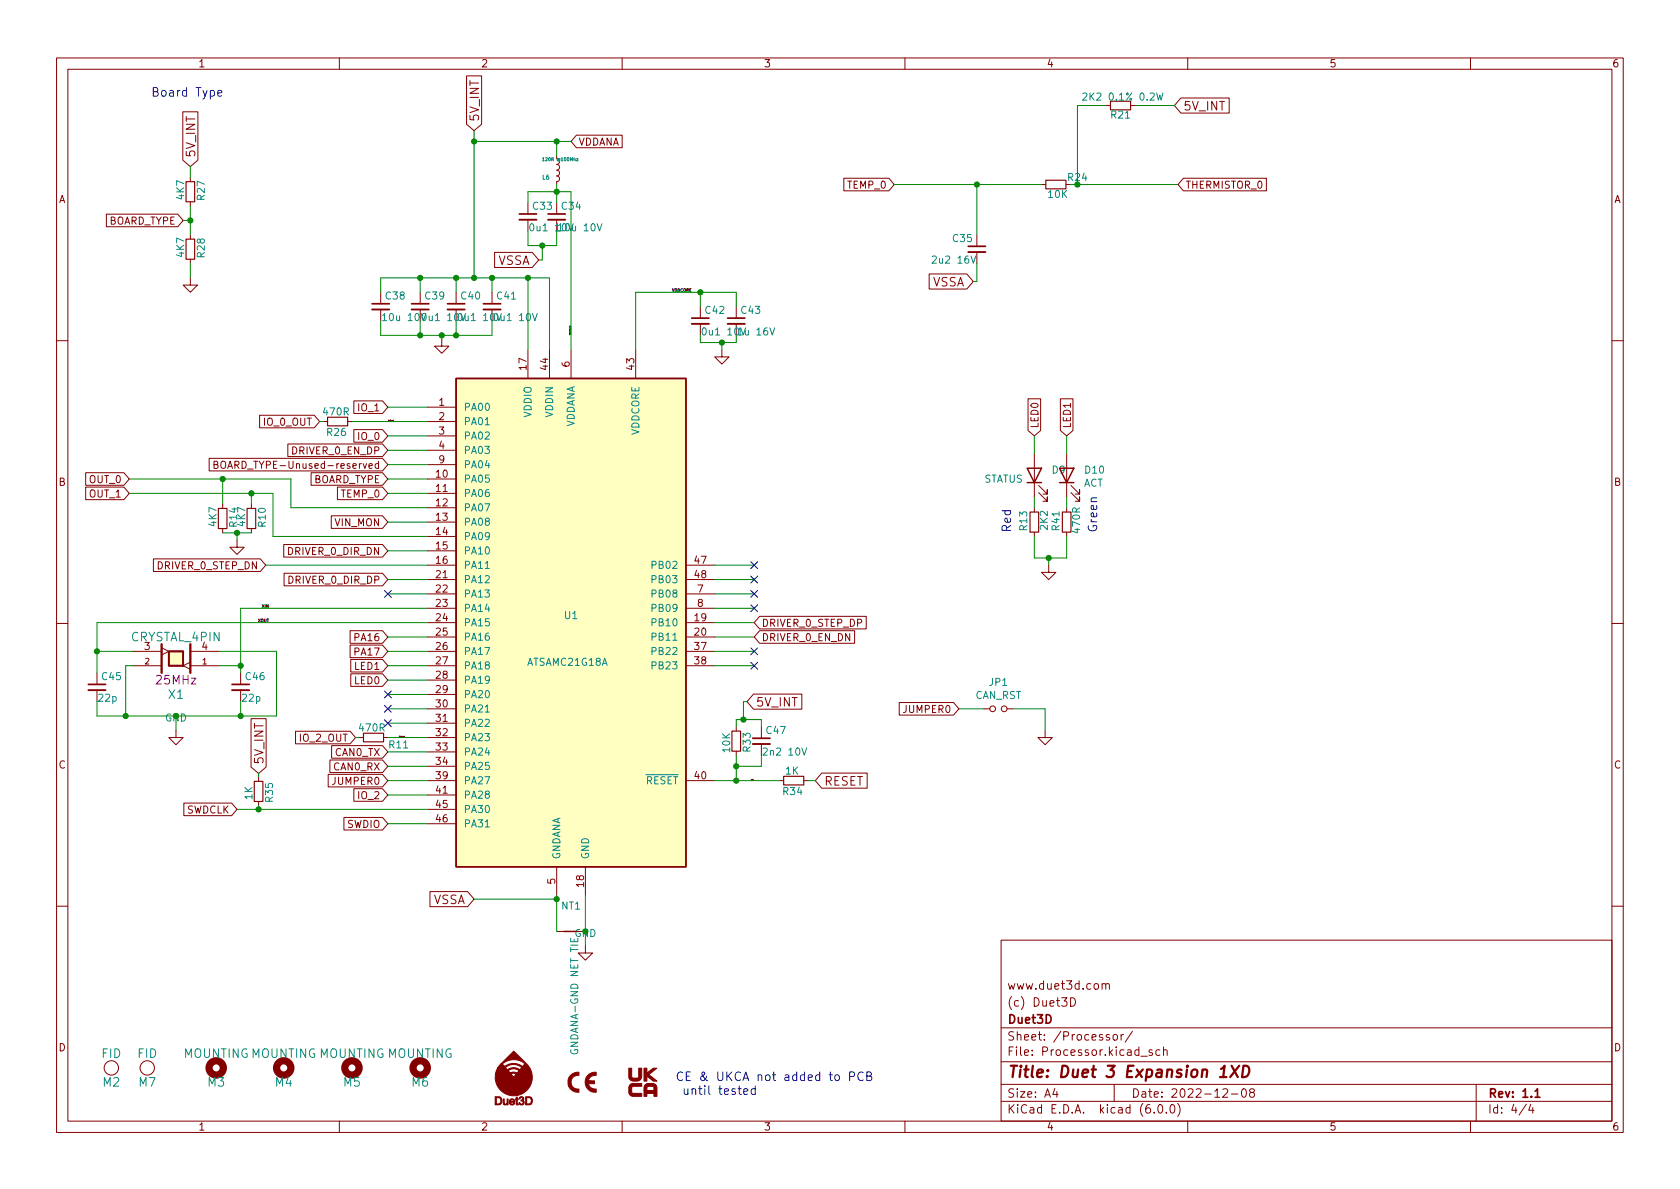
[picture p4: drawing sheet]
<svg xmlns="http://www.w3.org/2000/svg" width="297mm" height="210mm" viewBox="0 0 297 210" stroke-linecap="round" stroke-linejoin="round" font-family="sans-serif">
<g fill="none" stroke="#840000" stroke-width=".18">
<path d="M10 10.2h277v190.1h-277zM12 12.2h273v186.1h-273zM32.3 19.8h2.7v8.5l-1.3 1.2-1.4-1.2zM60 10.2v2M82.5 13.4h2.7v8.6l-1.4 1.1-1.3-1.1zM110 10.2v2M160 10.2v2M195.6 18.7h.7M199.9 18.7h.8M208.8 17.3h8.5v2.7h-8.5l-1.2-1.3zM210 10.2v2M260 10.2v2"/>
<path d="M18.8 37.9h12.6l1 1.1-1 1.1h-12.6zM33.7 31.4v.7M33.7 35.7v.7M93.3 35.8v2M93.3 38.9v2M98.4 27.6v.5l.4 .1 .1 .4-.1 .3-.4 .2 .4 .1 .1 .3-.1 .4-.4 .2 .4 .2 .1 .4-.1 .3-.4 .1 .4 .2 .1 .3-.1 .4-.4 .1v.5M98.4 35.8v2M98.4 38.9v2M101.9 23.9h8.1v2.2h-8.1l-.9-1.1zM149.2 31.5h8l.9 1.1-.9 1.1h-8zM184.1 32.6h.8M188.5 32.6h.7"/>
<path d="M209.2 31.5h14.7v2.2h-14.7l-.9-1.1zM33.7 49.1v1.3h1.2l-1.2 1.3-1.3-1.3h1.3M33.7 41.5v.8M33.7 45.8v.8M67.3 51.7v2M67.3 54.7v2.1M74.3 51.7v2M74.3 54.7v2.1M78.1 59.9v1.3h1.3l-1.3 1.3-1.3-1.3h1.3M80.6 51.7v2M80.6 54.7v2.1M87 51.7v2"/>
<path d="M87 54.7v2.1M87.4 44.6h6.7l1.1 1.4-1.1 1.3h-6.7zM123.8 54.2v2.1M123.8 57.3v2M130.2 54.2v2.1M130.2 57.3v2M164.3 48.4h6.6l1.2 1.4-1.2 1.3h-6.6zM172.7 41.5v2.1M172.7 44.6v2M10 60.2h2M45.9 73.4h9.7l.9 1.1-.9 1.2h-9.7zM50.9 78.5h16.7l1 1.1-1 1.1h-16.7z"/>
<path d="M57.1 74.5h.8M61.5 74.5h.7M62.6 70.9h5l1 1.1-1 1.1h-5zM62.6 76h5l1 1.1-1 1.1h-5zM75.6 72h5M75.6 74.5h5M75.6 77.1h5M75.6 79.6h5M93.3 61.8v5.1M97.2 61.8v5.1M101 61.8v5.1M112.4 61.8v5.1"/>
<path d="M127.6 61.8v1.3h1.3l-1.3 1.3-1.2-1.3h1.2M181.8 70.5h2.2v5.6l-1.1 1-1.1-1zM187.5 70.5h2.2v5.6l-1.1 1-1.1-1zM285 60.2h2M15.1 83.6h6.8l1 1.1-1 1.1h-6.8zM15.1 86.1h6.8l1 1.1-1 1.2h-6.8zM27.1 98.8h18.9l1 1.1-1 1.2h-18.9zM37 81.1h30.6l1 1.1-1 1.1h-30.6zM37.8 82.2l.6-.1 .1-.2-.1-.2-.6-.1v1.2h.5l.2-.1 .1-.3-.3-.2M39.1 81.7l.3-.1a.43 .43 0 0 1 .5 .4v.4a.42 .42 0 0 1-.4 .4 .42 .42 0 0 1-.4-.4zM39.4 89.1v.8M39.4 93.5v.7"/>
<path d="M41.9 95.5v1.3h1.3l-1.3 1.2-1.3-1.2h1.3M44.4 89.1v.8M44.4 93.5v.7M50.2 96.3h17.4l1 1.1-1 1.1h-17.4zM55 83.6h12.6l1 1.1-1 1.1h-12.6zM58.6 91.2h9l1 1.1-1 1.1h-9zM59.7 86.1h7.9l1 1.1-1 1.2h-7.9zM66.9 82h-.3l-.3 .2 .1 .6h.5M66.9 81.6v1.2M75.6 84.7h5M75.6 87.2h5M75.6 89.8h5"/>
<path d="M75.6 92.3h5M75.6 94.9h5M75.6 97.4h5M75.6 99.9h5M75.6 82.2h5M121.3 99.9h5.1M182.9 80.3v7.6M182.9 89.8v.7M182.9 94.1v.8M183.6 87.1l1.6 1.5v-.7v.7h-.8M183.6 85.8l1.6 1.6v-.8v.8h-.8M185.4 99.9v1.3h1.3l-1.3 1.3-1.3-1.3h1.3"/>
<path d="M188.6 80.3v7.6M188.6 89.8v.7M188.6 94.1v.8M189.4 87.1l1.5 1.5v-.7v.7h-.8M189.4 85.8l1.5 1.6v-.8v.8h-.8M10 110.2h2M17.1 119v2M23.5 117.7h5.1M23.5 115.2h5.1M28.6 114.5l1.2 .7-1.2 .6M33.7 117.1l-1.3 .6 1.3 .7M33.7 117.7h5"/>
<path d="M33.7 115.2h5M42.5 119v2M50.2 101.4h17.4l1 1.1-1 1.1h-17.4zM61.9 111.5h5.7l1 1.1-1 1.2h-5.7zM61.9 114.1h5.7l1 1.1-1 1.1h-5.7zM62 119.2h5.6l1 1.1-1 1.1h-5.6zM62 116.6h5.6l1 1.1-1 1.1h-5.6zM75.6 117.7h5M75.6 115.2h5M75.6 110.1h5M75.6 112.6h5M75.6 102.5h5"/>
<path d="M75.6 105h5M75.6 107.6h5M121.3 117.7h5.1M121.3 115.2h5.1M121.3 110.1h5.1M121.3 112.6h5.1M121.3 102.5h5.1M121.3 105h5.1M121.3 107.6h5.1M134.3 111.5h16.8v2.3h-16.8l-1-1.2zM134.3 109h18.9v2.2h-18.9l-1-1.1zM285 110.2h2"/>
<path d="M17.1 122v2.1M31.1 129.2v1.2h1.3l-1.3 1.3-1.3-1.3h1.3M42.5 122v2.1M44.4 127.1h2.7v8.5l-1.4 1.2-1.3-1.2zM45.7 137.4v.8M52.3 129.3h9.6l1 1.1-1 1.1h-9.6zM58 136.9h9.6l1 1.1-1 1.2h-9.6zM58.3 134.4h9.3l1 1.1-1 1.1h-9.3zM58.6 131.9h9l1 1.1-1 1.1h-9zM62.6 139.5h5l1 1.1-1 1.1h-5zM63.5 130.4h.8M67.8 130.4h.8"/>
<path d="M75.6 130.4h5M75.6 120.3h5M75.6 122.8h5M75.6 125.3h5M75.6 127.9h5M75.6 133h5M75.6 135.5h5M75.6 138h5M121.3 138h5.1M130.2 128.5v.8M130.2 132.8v.8M133.2 122.7h8.6v2.7h-8.6l-1.1-1.3z"/>
<path d="M134.6 128.5v2.1M134.6 131.6v2M137.8 138h.8M142.1 138h.8M145.3 136.7h8v2.7h-8l-1.2-1.4zM159 124.2h9.6l.9 1.1-.9 1.2h-9.6zM174 125.3h1M178.1 125.3h1M184.8 129.2v1.2h1.3l-1.3 1.3-1.3-1.3h1.3M32.5 142h8.5l.9 1.1-.9 1.1h-8.5zM45.7 141.7v.8M60.8 144.6h6.8l1 1.1-1 1.1h-6.8z"/>
<path d="M75.6 140.6h5M75.6 143.1h5M75.6 145.7h5M76 157.7h6.7l1.1 1.3-1.1 1.3h-6.7zM98.4 153.3v5.1M103.5 153.3v5.1M10 160.2h2M98.4 164.7h5.1M103.5 167.3v1.2h1.3l-1.3 1.3-1.3-1.3h1.3M177 166.3h108v32h-108zM189.3 176.4a.76 .76 0 0 1 .9 .8 .76 .76 0 0 1-.9 .7zM194.9 174.1l.2-.2 .3 .1 .1 .9"/>
<path d="M194.9 173.9v1M195.5 174.1l.2-.2 .4 .1v.9M285 160.2h2M60 198.3v2M110 198.3v2M160 198.3v2M177 194.8h108M177 191.8h108M177 187.8h108M177 181.8h108M186.5 192.5l-.4 1h1M186.9 193v1"/>
<path d="M196.1 183l-.3-.1-.2 .2v.3l.5 .1v.4h-.5M196.9 183.1l.2-.2 .4 .2 .1 .5-.2 .3h-.3l-.2-.1zM197 191.8v3M198.2 182.9v1M198.6 182.9l-.2 .1-.2 .2M200.2 182.4l-1.3 1.9M201.7 186.8h1.2M203.7 185.7l-.3-.1-.3 .2 .1 .3 .5 .1v.4h-.6M204.1 196.7v.1M204.9 195.4l.2-.1a.81 .81 0 0 1 .6 .7 .81 .81 0 0 1-.3 .8h-.2a.81 .81 0 0 1-.6-.6 .81 .81 0 0 1 .3-.8zM205.1 185.7l-.5-.1-.2 .3v.4l.1 .3h.6M205.7 185.8l.2-.2 .4 .1 .1 .9"/>
<path d="M205.7 185.1v1.5M206.2 196.7v.1M207.1 195.4l.1-.1a.81 .81 0 0 1 .6 .7 .81 .81 0 0 1-.3 .8h-.1a.81 .81 0 0 1-.6-.6 .81 .81 0 0 1 .3-.8zM208.2 195.1a1.72 1.72 0 0 1 0 2.3M210 198.3v2M216.2 192.7l.6-.2 .2 .2 .1 .3-1 1h1M217.7 193.5h1.2M219.7 192.6l.2-.1a.81 .81 0 0 1 .5 .7 .81 .81 0 0 1-.3 .8h-.1a.81 .81 0 0 1-.6-.6 .81 .81 0 0 1 .3-.8zM221.2 193.2l-.3-.3 .1-.2 .2-.2 .4 .1 .2 .2-.1 .2-.6 .2-.2 .3 .1 .4 .2 .1h.4l.2-.3-.1-.4-.2-.1M260 198.3v2M261 191.8v6.5M269.9 195.3l-1.3 1.9"/>
<path d="M270.6 195.3l-.3 1h.9M271 195.8v1"/>
<circle cx="175.5" cy="125.3" r=".51"/>
<circle cx="177.5" cy="125.3" r=".51"/>
<circle cx="19.7" cy="188.8" r="1.27"/>
<circle cx="26" cy="188.8" r="1.27"/>
</g>
<g fill="none" stroke="#840000" stroke-width=".3">
<path d="M91.8 37.8h3.1M96.9 37.8h3M65.8 53.7h3M72.8 53.7h3M79.1 53.7h3.1M85.5 53.7h3M122.3 56.3h3M128.7 56.3h3M171.2 43.6h3M29.8 115.2h2.6v2.5h-2.6zM15.6 121h3.1M41 121h3.1"/>
<path d="M133.1 130.6h3M271.4 193l.4-.5v1.5M271.4 194h.9"/>
</g>
<path d="M215.7 190.5h1.1M215.9 189l.6-.5-.2 2M217.8 188.5l1 2M219.1 188.5l-1.6 2M219.9 188.5h.4a1.08 1.08 0 0 1 .6 1 1.08 1.08 0 0 1-.8 1h-.5z" fill="none" stroke="#840000" stroke-width=".4"/>
<g fill="none" stroke="#840000" stroke-width=".2">
<path d="M196.3 17.9h3.6v1.5h-3.6zM32.9 32.1h1.5v3.6h-1.5zM184.9 31.9h3.6v1.5h-3.6zM32.9 42.3h1.5v3.5h-1.5zM57.9 73.8h3.6v1.5h-3.6zM38.6 89.9h1.5v3.6h-1.5zM43.7 89.9h1.5v3.6h-1.5zM182.1 90.5h1.5v3.6h-1.5zM187.8 90.5h1.6v3.6h-1.6zM45 138.2h1.5v3.5h-1.5zM64.3 129.7h3.5v1.5h-3.5zM129.4 129.3h1.5v3.5h-1.5z"/>
<path d="M138.6 137.3h3.5v1.5h-3.5z"/>
</g>
<g fill="#ffffc2" stroke="#ffffc2" stroke-width=".18">
<path d="M29.8 115.2h2.6v2.5h-2.6z"/>
<path d="M80.6 66.9h40.7v86.4h-40.7z"/>
</g>
<path d="M28.6 113.9v5.1M33.7 113.9v5.1" fill="none" stroke="#840000" stroke-width=".41"/>
<path d="M91.8 38.9h3.1M96.9 38.9h3M65.8 54.7h3M72.8 54.7h3M79.1 54.7h3.1M85.5 54.7h3M122.3 57.3h3M128.7 57.3h3M171.2 44.6h3M15.6 122h3.1M41 122h3.1M133.1 131.6h3" fill="none" stroke="#840000" stroke-width=".33"/>
<g fill="#840000" stroke="#840000" stroke-width=".18">
<path d="M91.3 194.1l.1-.1v.3h.2v.2h-.2v.7h.2v.2l-.3-.2v-.7h-.2z"/>
<path d="M89 194.3h.2v.8l.1 .1 .3-.1 .1-.8h.1v1.1h-.1v-.2l-.2 .2-.4-.1z"/>
<path d="M92.9 193.9h.8l.3 .3 .1 .6-.2 .5-1 .1v-.2l.9-.1 .1-.3v-.4l-.2-.2-.6-.1v1.1h-.2z"/>
<path d="M87.6 193.9l.8 .1 .3 .3v.5a.52 .52 0 0 1-.5 .6h-.6v-.2l.8-.1 .1-.7-.2-.3h-.5v1.1h-.2z"/>
<path d="M90.3 194.4l.3-.1 .3 .2 .1 .4h-.8l.2 .3 .6-.1-.2 .2-.4 .1-.3-.3v-.3h.7l-.2-.3-.5 .3z"/>
<path d="M91.8 194.2l.3-.3 .4 .1 .1 .4-.2 .2a.32 .32 0 0 1 .3 .5l-.2 .2-.4 .1-.3-.3-.1-.1h.2a.29 .29 0 0 0 .2 .2 .29 .29 0 0 0 .3 0l.1-.4-.4-.1v-.2l.3-.1v-.3h-.3l-.2 .2h-.1z"/>
<path d="M88.4 188.3l.4-.1 .4 .4 .9-.5h1l.7 .1 .6 .4 .4-.5-.1-.1-.9-.5-.6-.1-1.4 .1-1 .7h-.2l2.2-2.3 2.4 2.3 .6 .9 .2 .6a2.99 2.99 0 0 1-.1 1.9l-.1 .2a3.3 3.3 0 0 1-2.7 2l-.6-.1a3.5 3.5 0 0 1-1.9-.8l-.3-.3a3.2 3.2 0 0 1-.7-2.6h2.8l.4 .5 .5-.5-.3-.2h-.4l-.2 .2h-2.8v-.2l.2-.4h2.1l.3 .4 .5-.2 .7 .2 .3-.4a1.47 1.47 0 0 0-1.8 0h-2.1l.2-.6h1.4l.3 .4 .6-.3 .7-.1 .9 .4 .4-.4a2.17 2.17 0 0 0-2.9 0h-1.4z"/>
<path d="M100.9 190.1a1.86 1.86 0 0 1 1.5-.5v.6a1.22 1.22 0 0 0-1.4 1.2 1.22 1.22 0 0 0 1.4 1.2v.6a1.8 1.8 0 0 1-1.8-1 1.8 1.8 0 0 1 .3-2.1z"/>
<path d="M103.9 190.1a1.79 1.79 0 0 1 1.5-.5v.6a1.1 1.1 0 0 0-1.3 .9h1v.5l-1.1 .1a1.27 1.27 0 0 0 1.4 .9v.6a1.8 1.8 0 0 1-1.8-1 1.8 1.8 0 0 1 .3-2.1z"/>
<path d="M111.2 188.9h.5v1.5l.2 .2 1-.1v-1.6h.6l-.1 1.6a.71 .71 0 0 1-.5 .6l-1 .1a.77 .77 0 0 1-.7-.6z"/>
<path d="M111.3 191.9l.5-.3h1.7v.5h-1.6l-.2 .2 .1 1h1.7v.6h-1.7l-.3-.2-.3-.4v-1.1z"/>
<path d="M114 191.9l.5-.3h1l.4 .2 .3 .5v1.6h-.6v-.5h-1.2v.5h-.5v-1.1h1.7v-.5l-.3-.2h-.7l-.2 .2v.5h-.5z"/>
<path d="M113.9 188.9h.5v.9l1.1-.9h.6l-1.4 1.1 1.5 1.2h-.7l-1.1-.9v.9h-.5z"/>
</g>
<g fill="none" stroke="#840000" stroke-width="1.3">
<circle cx="38.2" cy="188.8" r="1.27"/>
<circle cx="50.2" cy="188.8" r="1.27"/>
<circle cx="62.2" cy="188.8" r="1.27"/>
<circle cx="74.3" cy="188.8" r="1.27"/>
</g>
<path d="M80.6 66.9h40.7v86.4h-40.7zM181.6 82.8h2.5l-1.2 2.5zM181.6 85.3h2.5M187.3 82.8h2.6l-1.3 2.5zM187.3 85.3h2.6M99.7 164.7h2.5" fill="none" stroke="#840000" stroke-width=".25"/>
<g fill="none" stroke="#008484" stroke-width=".18">
<path d="M191.5 16.6l.4-.2 .3 .4-.8 .9h.8M204.5 16.4l.3 1.3 .3-.9 .2 .9 .3-1.3M95.9 28l.2-.1v.5M95.9 28.4h.3M101.9 28.1h.3l-.3 .3h.3M105.6 39.6l.4 1.2 .4-1.2M74.5 55.4l.4 1.3 .4-1.3M94.1 55.4l.5 1.3 .4-1.3M171.7 45.3l.4 1.2 .4-1.2M85.8 75.1h.7M85.8 100.5h.7M85.8 125.9h.7"/>
<path d="M141.8 132.3l.4 1.2 .4-1.2M85.8 146.2h.7M100.9 165.9v.6h1.3v-.6"/>
</g>
<path d="M69.4 74.4v.1v-.1M69.5 74.4h.1M69.5 74.3l.1 .2M71.3 130.2v.2l.1-.2M71.4 130.2h.1M71.5 130.2v.2M133.1 137.9h.1M133.1 137.8l.1 .2" fill="none" stroke="#000" stroke-width=".18"/>
<path d="M38.5 16.5l.7-.1v-.3l-.5-.1-.2 .2 .1 .7h.6M130.5 192.5h.6M130.7 192v1.3l.4 .2M131.5 193l.7-.1v-.3l-.5-.1-.2 .2 .1 .8h.6M133.5 192.6l-.4-.1-.3 .3v.4l.2 .3h.5M133.5 192v1.5M150.2 190.4l.8-.1 .1-.2-.1-.4-.2-.1h-.6v1.5M152.6 189.7a.61 .61 0 0 0-.7 0 .61 .61 0 0 0-.2 .7 .57 .57 0 0 0 .3 .6 .57 .57 0 0 0 .6-.1M153.3 190.3h.5l.2-.2 .1-.2-.2-.3h-.6v1.5h.6l.2-.3a.4 .4 0 0 0-.3-.5" fill="none" stroke="#0000c2" stroke-width=".18"/>
<g fill="none" stroke="#008400" stroke-width=".18">
<path d="M195.6 18.7h-5.1v13.9M200.7 18.7h6.9M32.4 39h1.3M33.7 29.5v1.9M33.7 36.4v5.1M83.8 25h17.2M83.8 23.1v26M93.3 35.8v-1.9h7.7v27.9M98.4 25v2.6M98.4 32.6v3.2M158.1 32.6h26M172.7 32.6v8.9"/>
<path d="M189.2 32.6h19.1M33.7 46.6v2.5M67.3 56.8v2.5h19.7v-2.5M67.3 51.7v-2.6h29.9v12.7M74.3 49.1v2.6M74.3 56.8v2.5M78.1 59.3v.6M80.6 49.1v2.6M80.6 56.8v2.5M87 49.1v2.6M93.3 40.9v2.5h5.1v-2.5M93.3 49.1v12.7"/>
<path d="M95.9 43.4v2.6h-.7M123.8 59.3v1.3h6.4v-1.3M123.8 51.7v2.5M130.2 54.2v-2.5h-17.8v10.1M172.7 46.6v3.2h-.6M56.5 74.5h.6M62.2 74.5h13.4M68.6 77.1h7M68.6 72h7M68.6 79.6h7M127.6 60.6v1.2M182.9 77.1v3.2"/>
<path d="M188.6 77.1v3.2M22.9 84.7h28.5v5.1h24.2M22.9 87.2h25.4v7.7h27.3M39.4 84.7v4.4M39.4 94.2h5M41.9 94.2v1.3M44.4 87.2v1.9M47 99.9h28.6M68.6 84.7h7M68.6 92.3h7M68.6 87.2h7M68.6 97.4h7"/>
<path d="M68.6 82.2h7M126.4 99.9h6.9M182.9 94.9v3.8h5.7v-3.8M182.9 87.9v1.9M185.4 98.7v1.2M188.6 87.9v1.9M17.1 115.2h6.4M23.5 117.7h-1.3v8.9M38.7 115.2h10.2v11.4h-31.8v-2.5M38.7 117.7h3.8M68.6 105h7M68.6 102.5h7"/>
<path d="M68.6 112.6h7M68.6 115.2h7M68.6 117.7h7M75.6 110.1h-58.5v8.9M75.6 107.6h-33.1v11.4M126.4 105h6.9M126.4 102.5h6.9M126.4 110.1h6.9M126.4 112.6h6.9M126.4 115.2h6.9M126.4 117.7h6.9M126.4 107.6h6.9"/>
<path d="M31.1 126.6v2.6M42.5 124.1v2.5M45.7 136.8v.6M62.9 130.4h.6M68.6 133h7M68.6 138h7M68.6 135.5h7M68.6 125.3h7M68.6 127.9h7M68.6 130.4h7M68.6 122.8h7M68.6 120.3h7"/>
<path d="M126.4 138h11.4M130.2 128.5v-1.3h4.4v1.3M130.2 133.6v4.4M132.1 124.1h-.7v3.1M134.6 133.6v1.9h-4.4M142.9 138h1.2M169.5 125.3h4.5M179.1 125.3h5.7v3.9M41.9 143.1h33.7M45.7 142.5v.6M68.6 145.7h7M68.6 140.6h7"/>
<path d="M83.8 159h14.6M98.4 158.4v6.3M103.5 158.4v8.9"/>
</g>
<g fill="none" stroke="#000084" stroke-width=".18">
<path d="M132.7 99.3l1.3 1.3M134 99.3l-1.3 1.3M68 104.4l1.2 1.2M69.2 104.4l-1.2 1.2M132.7 104.4l1.3 1.2M132.7 117.1l1.3 1.2M132.7 114.6l1.3 1.2M132.7 107l1.3 1.2M132.7 101.9l1.3 1.2M134 104.4l-1.3 1.2M134 117.1l-1.3 1.2M134 114.6l-1.3 1.2"/>
<path d="M134 107l-1.3 1.2M134 101.9l-1.3 1.2M68 127.3l1.2 1.2M68 122.2l1.2 1.2M68 124.7l1.2 1.3M69.2 127.3l-1.2 1.2M69.2 122.2l-1.2 1.2M69.2 124.7l-1.2 1.3"/>
</g>
<g fill="#008400" stroke="#008400" stroke-width=".18">
<circle cx="93.3" cy="49.1" r=".46"/>
<circle cx="95.9" cy="43.4" r=".46"/>
<circle cx="87" cy="49.1" r=".46"/>
<circle cx="83.8" cy="25" r=".46"/>
<circle cx="17.1" cy="115.2" r=".46"/>
<circle cx="22.2" cy="126.6" r=".46"/>
<circle cx="98.4" cy="25" r=".46"/>
<circle cx="98.4" cy="33.9" r=".46"/>
<circle cx="127.6" cy="60.6" r=".46"/>
<circle cx="123.8" cy="51.7" r=".46"/>
<circle cx="190.5" cy="32.6" r=".46"/>
<circle cx="172.7" cy="32.6" r=".46"/>
<circle cx="39.4" cy="84.7" r=".46"/>
<circle cx="41.9" cy="94.2" r=".46"/>
<circle cx="74.3" cy="59.3" r=".46"/>
<circle cx="44.4" cy="87.2" r=".46"/>
<circle cx="131.4" cy="127.2" r=".46"/>
<circle cx="130.2" cy="135.5" r=".46"/>
<circle cx="130.2" cy="138" r=".46"/>
<circle cx="98.4" cy="159" r=".46"/>
<circle cx="185.4" cy="98.7" r=".46"/>
<circle cx="42.5" cy="117.7" r=".46"/>
<circle cx="45.7" cy="143.1" r=".46"/>
<circle cx="42.5" cy="126.6" r=".46"/>
<circle cx="78.1" cy="59.3" r=".46"/>
<circle cx="80.6" cy="59.3" r=".46"/>
<circle cx="80.6" cy="49.1" r=".46"/>
<circle cx="74.3" cy="49.1" r=".46"/>
<circle cx="33.7" cy="39" r=".46"/>
<circle cx="83.8" cy="49.1" r=".46"/>
</g>
<text font-size="2.8" fill="#840000" x="178" y="190.6">Title: Duet 3 Expansion 1XD</text>
<g font-size="2.1" fill="#0000c2">
<text x="26.7" y="17.1">Board Type</text>
<text x="178.8" y="94.2" transform="rotate(-90 178.8 94.2)">Red</text>
<text x="194" y="94.2" transform="rotate(-90 194 94.2)">Green</text>
<text x="119.4" y="191.2">CE &amp; UKCA not added to PCB</text>
<text x="120" y="193.6">until tested</text>
</g>
<g font-size="2.1" fill="#840000">
<text x="84.7" y="21.6" transform="rotate(-90 84.7 21.6)">5V_INT</text>
<text x="209.2" y="19.5">5V_INT</text>
<text x="34.5" y="27.9" transform="rotate(-90 34.5 27.9)">5V_INT</text>
<text x="87.9" y="46.8">VSSA</text>
<text x="164.8" y="50.6">VSSA</text>
<text x="133.6" y="124.9">5V_INT</text>
<text x="46.6" y="135.2" transform="rotate(-90 46.6 135.2)">5V_INT</text>
<text x="145.7" y="138.9">RESET</text>
<text x="76.5" y="159.9">VSSA</text>
<text x="178" y="178">(c) Duet3D</text>
<text x="178" y="175">www.duet3d.com</text>
<text x="178" y="184">Sheet: /Processor/</text>
<text x="178" y="181">Duet3D</text>
<text x="178" y="186.7">File: Processor.kicad_sch</text>
<text x="178" y="196.9">KiCad E.D.A. kicad (6.0.0)</text>
<text x="178" y="194.1">Size: A4</text>
<text x="200" y="194.1">Date: 2022-12-08</text>
<text x="263" y="194.1">Rev: 1.1</text>
<text x="263" y="196.9">Id: 4/4</text>
</g>
<g font-size="2.1" fill="#008484">
<text x="23.2" y="113.4">CRYSTAL_4PIN</text>
<text x="29.8" y="123.6">X1</text>
<text x="18" y="187.1">FID</text>
<text x="24.3" y="187.1">FID</text>
<text x="32.4" y="187.1">MOUNTING MOUNTING MOUNTING MOUNTING</text>
<text x="18.2" y="192.1">M2</text>
<text x="24.6" y="192.1">M7</text>
<text x="36.8" y="192.1">M3</text>
<text x="48.7" y="192.1">M4</text>
<text x="60.8" y="192.1">M5</text>
<text x="72.8" y="192.1">M6</text>
</g>
<text font-size="2.1" fill="#840084" x="27.8" y="121">25MHz</text>
<g font-size="1.8" fill="#840000">
<text x="35" y="11.9">1</text>
<text x="85" y="11.9">2</text>
<text x="135" y="11.9">3</text>
<text x="185" y="11.9">4</text>
<text x="235" y="11.9">5</text>
<text x="285" y="11.9">6</text>
<text x="102.2" y="25.7">VDDANA</text>
<text x="10.3" y="35.9">A</text>
<text x="150" y="33.4">TEMP_0</text>
<text x="209.5" y="33.4">THERMISTOR_0</text>
<text x="285.3" y="35.9">A</text>
<text x="19" y="39.7">BOARD_TYPE</text>
<text x="93.1" y="65.4" transform="rotate(-90 93.1 65.4)">17</text>
<text x="96.9" y="65.4" transform="rotate(-90 96.9 65.4)">44</text>
<text x="100.7" y="64.9" transform="rotate(-90 100.7 64.9)">6</text>
<text x="112.1" y="65.4" transform="rotate(-90 112.1 65.4)">43</text>
<text x="77.6" y="71.7">1</text>
<text x="46.7" y="75.3">IO_0_OUT</text>
<text x="63.5" y="72.7">IO_1</text>
<text x="63.5" y="77.8">IO_0</text>
<text x="77.6" y="74.3">2</text>
<text x="77.6" y="76.8">3</text>
<text x="183.6" y="75.8" transform="rotate(-90 183.6 75.8)">LED0</text>
<text x="189.3" y="75.8" transform="rotate(-90 189.3 75.8)">LED1</text>
<text x="40.2" y="82.9">BOARD_TYPE-Unused-reserved</text>
<text x="51.8" y="80.3">DRIVER_0_EN_DP</text>
<text x="77.6" y="79.4">4</text>
<text x="77.6" y="81.9">9</text>
<text x="10.3" y="85.9">B</text>
<text x="15.9" y="85.4">OUT_0</text>
<text x="15.9" y="88">OUT_1</text>
<text x="55.2" y="85.4">BOARD_TYPE</text>
<text x="60.4" y="88">TEMP_0</text>
<text x="77.1" y="84.4">10</text>
<text x="77.1" y="87">11</text>
<text x="77.1" y="89.5">12</text>
<text x="285.3" y="85.9">B</text>
<text x="59.3" y="93">VIN_MON</text>
<text x="77.1" y="92.1">13</text>
<text x="77.1" y="94.6">14</text>
<text x="27.9" y="100.7">DRIVER_0_STEP_DN</text>
<text x="51.1" y="98.1">DRIVER_0_DIR_DN</text>
<text x="77.1" y="97.1">15</text>
<text x="77.1" y="99.7">16</text>
<text x="122.8" y="99.7">47</text>
<text x="51.2" y="103.2">DRIVER_0_DIR_DP</text>
<text x="77.1" y="102.2">21</text>
<text x="77.1" y="104.8">22</text>
<text x="77.1" y="107.3">23</text>
<text x="122.8" y="102.2">48</text>
<text x="123.3" y="104.8">7</text>
<text x="123.3" y="107.3">8</text>
<text x="62.9" y="113.4">PA16</text>
<text x="77.1" y="109.8">24</text>
<text x="77.1" y="112.4">25</text>
<text x="122.8" y="109.8">19</text>
<text x="122.8" y="112.4">20</text>
<text x="134.6" y="113.4">DRIVER_0_EN_DN</text>
<text x="134.6" y="110.8">DRIVER_0_STEP_DP</text>
<text x="25.5" y="114.9">3</text>
<text x="35.7" y="114.9">4</text>
<text x="62.8" y="118.4">LED1</text>
<text x="62.9" y="115.9">PA17</text>
<text x="77.1" y="114.9">26</text>
<text x="77.1" y="117.5">27</text>
<text x="122.8" y="114.9">37</text>
<text x="122.8" y="117.5">38</text>
<text x="62.8" y="121">LED0</text>
<text x="77.1" y="120">28</text>
<text x="77.1" y="122.5">29</text>
<text x="77.1" y="125.1">30</text>
<text x="53" y="131.1">IO_2_OUT</text>
<text x="77.1" y="127.6">31</text>
<text x="77.1" y="130.2">32</text>
<text x="159.9" y="126.1">JUMPER0</text>
<text x="10.3" y="135.9">C</text>
<text x="59.1" y="136.2">CAN0_RX</text>
<text x="59.3" y="133.7">CAN0_TX</text>
<text x="77.1" y="132.7">33</text>
<text x="77.1" y="135.2">34</text>
<text x="77.1" y="137.8">39</text>
<text x="122.8" y="137.8">40</text>
<text x="285.3" y="135.9">C</text>
<text x="32.9" y="143.8">SWDCLK</text>
<text x="59" y="138.8">JUMPER0</text>
<text x="63.5" y="141.3">IO_2</text>
<text x="77.1" y="140.3">41</text>
<text x="77.1" y="142.9">45</text>
<text x="61.3" y="146.4">SWDIO</text>
<text x="77.1" y="145.4">46</text>
<text x="98.2" y="156.3" transform="rotate(-90 98.2 156.3)">5</text>
<text x="103.3" y="156.8" transform="rotate(-90 103.3 156.8)">18</text>
<text x="10.3" y="185.9">D</text>
<text x="285.3" y="185.9">D</text>
<text x="35" y="199.9">1</text>
<text x="85" y="199.9">2</text>
<text x="135" y="199.9">3</text>
<text x="185" y="199.9">4</text>
<text x="235" y="199.9">5</text>
<text x="285" y="199.9">6</text>
</g>
<g font-size="1.8" fill="#008484">
<text x="192.3" y="17.8">2K2 0.1% 0.2W</text>
<text x="196.5" y="20.9">R21</text>
<text x="32.6" y="35.2" transform="rotate(-90 32.6 35.2)">4K7</text>
<text x="36.2" y="35.3" transform="rotate(-90 36.2 35.3)">R27</text>
<text x="185.4" y="35">10K</text>
<text x="188.9" y="32">R24</text>
<text x="94.1" y="40.9">0u1 10V</text>
<text x="94.3" y="37.1">C33</text>
<text x="99.2" y="40.9">10u 10V</text>
<text x="99.4" y="37.1">C34</text>
<text x="32.6" y="45.4" transform="rotate(-90 32.6 45.4)">4K7</text>
<text x="36.2" y="45.5" transform="rotate(-90 36.2 45.5)">R28</text>
<text x="165.3" y="46.6">2u2 16V</text>
<text x="168.5" y="42.8">C35</text>
<text x="68.2" y="53">C38</text>
<text x="75.2" y="53">C39</text>
<text x="81.6" y="53">C40</text>
<text x="87.9" y="53">C41</text>
<text x="68.1" y="56.8">10u 10V</text>
<text x="75.1" y="56.8">0u1 10V0u1 10V0u1 10V</text>
<text x="124.6" y="59.3">0u1 10V1u 16V</text>
<text x="124.8" y="55.5">C42</text>
<text x="131.1" y="55.5">C43</text>
<text x="57.3" y="73.5">470R</text>
<text x="57.9" y="77.1">R26</text>
<text x="81.9" y="72.6">PA00</text>
<text x="81.9" y="75.2">PA01</text>
<text x="81.9" y="77.7">PA02</text>
<text x="94" y="73.8" transform="rotate(-90 94 73.8)">VDDIO</text>
<text x="97.8" y="73.7" transform="rotate(-90 97.8 73.7)">VDDIN</text>
<text x="101.6" y="75.8" transform="rotate(-90 101.6 75.8)">VDDANA</text>
<text x="113" y="77" transform="rotate(-90 113 77)">VDDCORE</text>
<text x="81.9" y="80.3">PA03</text>
<text x="81.9" y="82.8">PA04</text>
<text x="186" y="83.7">D9</text>
<text x="191.9" y="83.7">D10</text>
<text x="81.9" y="85.3">PA05</text>
<text x="81.9" y="87.9">PA06</text>
<text x="173.9" y="85.3">STATUS</text>
<text x="191.5" y="86">ACT</text>
<text x="38.3" y="93" transform="rotate(-90 38.3 93)">4K7</text>
<text x="41.9" y="93.1" transform="rotate(-90 41.9 93.1)">R14</text>
<text x="43.4" y="93" transform="rotate(-90 43.4 93)">4K7</text>
<text x="47" y="93.1" transform="rotate(-90 47 93.1)">R10</text>
<text x="81.9" y="90.4">PA07</text>
<text x="81.9" y="93">PA08</text>
<text x="81.9" y="95.5">PA09</text>
<text x="181.6" y="93.7" transform="rotate(-90 181.6 93.7)">R13</text>
<text x="185.2" y="93.6" transform="rotate(-90 185.2 93.6)">2K2</text>
<text x="187.3" y="93.7" transform="rotate(-90 187.3 93.7)">R41</text>
<text x="191" y="94.1" transform="rotate(-90 191 94.1)">470R</text>
<text x="81.9" y="98">PA10</text>
<text x="81.9" y="100.6">PA11</text>
<text x="115.6" y="100.6">PB02</text>
<text x="81.9" y="103.1">PA12</text>
<text x="81.9" y="105.7">PA13</text>
<text x="115.6" y="103.1">PB03</text>
<text x="115.6" y="105.7">PB08</text>
<text x="81.9" y="108.2">PA14</text>
<text x="81.9" y="110.7">PA15</text>
<text x="81.9" y="113.3">PA16</text>
<text x="99.8" y="109.5">U1</text>
<text x="115.6" y="110.7">PB10</text>
<text x="115.6" y="113.3">PB11</text>
<text x="115.6" y="108.2">PB09</text>
<text x="81.9" y="115.8">PA17</text>
<text x="81.9" y="118.4">PA18</text>
<text x="93.3" y="117.7">ATSAMC21G18A</text>
<text x="115.6" y="115.8">PB22</text>
<text x="115.6" y="118.4">PB23</text>
<text x="17.5" y="124.1">22p</text>
<text x="18.1" y="120.3">C45</text>
<text x="42.9" y="124.1">22p</text>
<text x="43.5" y="120.3">C46</text>
<text x="81.9" y="120.9">PA19</text>
<text x="81.9" y="123.4">PA20</text>
<text x="81.9" y="126">PA21</text>
<text x="172.4" y="123.6">CAN_RST</text>
<text x="175" y="121.3">JP1</text>
<text x="63.6" y="129.3">470R</text>
<text x="81.9" y="128.5">PA22</text>
<text x="81.9" y="131.1">PA23</text>
<text x="135.6" y="129.8">C47</text>
<text x="68.9" y="132.3">R11</text>
<text x="81.9" y="133.6">PA24</text>
<text x="81.9" y="136.1">PA25</text>
<text x="129.1" y="133" transform="rotate(-90 129.1 133)">10K</text>
<text x="132.7" y="132.9" transform="rotate(-90 132.7 132.9)">R33</text>
<text x="135.4" y="133.6">2n2 10V</text>
<text x="138.9" y="137">1K</text>
<text x="44.6" y="141.4" transform="rotate(-90 44.6 141.4)">1K</text>
<text x="48.3" y="141.8" transform="rotate(-90 48.3 141.8)">R35</text>
<text x="81.9" y="138.7">PA27</text>
<text x="81.9" y="141.2">PA28</text>
<text x="81.9" y="143.8">PA30</text>
<text x="112.7" y="138.7">~{RESET}</text>
<text x="138.5" y="140.6">R34</text>
<text x="81.9" y="146.3">PA31</text>
<text x="99.1" y="152" transform="rotate(-90 99.1 152)">GNDANA</text>
<text x="104.1" y="152" transform="rotate(-90 104.1 152)">GND</text>
<text x="99.3" y="160.8">NT1</text>
<text x="102.2" y="185.9" transform="rotate(-90 102.2 185.9)">GNDANA-GND NET TIE</text>
</g>
<g font-size="1.8" fill="#008400">
<text x="29.1" y="127.6">GND</text>
<text x="101.5" y="165.7">GND</text>
</g>
<g font-size="1.4" fill="#840000">
<text x="25.6" y="117.5">2</text>
<text x="35.8" y="117.5">1</text>
</g>
<text font-size="1.1" fill="#008484" x="95.9" y="31.7">L6</text>
<text font-size=".8" fill="#008484" x="96.2" y="28.5">120R @100Mhz</text>
<g font-size=".7">
<text x="118.7" y="51.6">VDDCORE</text>
<text x="46.4" y="107.5">XIN</text>
<text x="45.7" y="110">XOUT</text>
</g>
<g font-size=".3">
<text x="100.9" y="59.3" transform="rotate(-90 100.9 59.3)">VDDANA_IN</text>
<text x="68.6" y="74.5">io0out</text>
<text x="70.5" y="130.4">io2out</text>
<text x="132.7" y="138">rst</text>
</g>
</svg>
